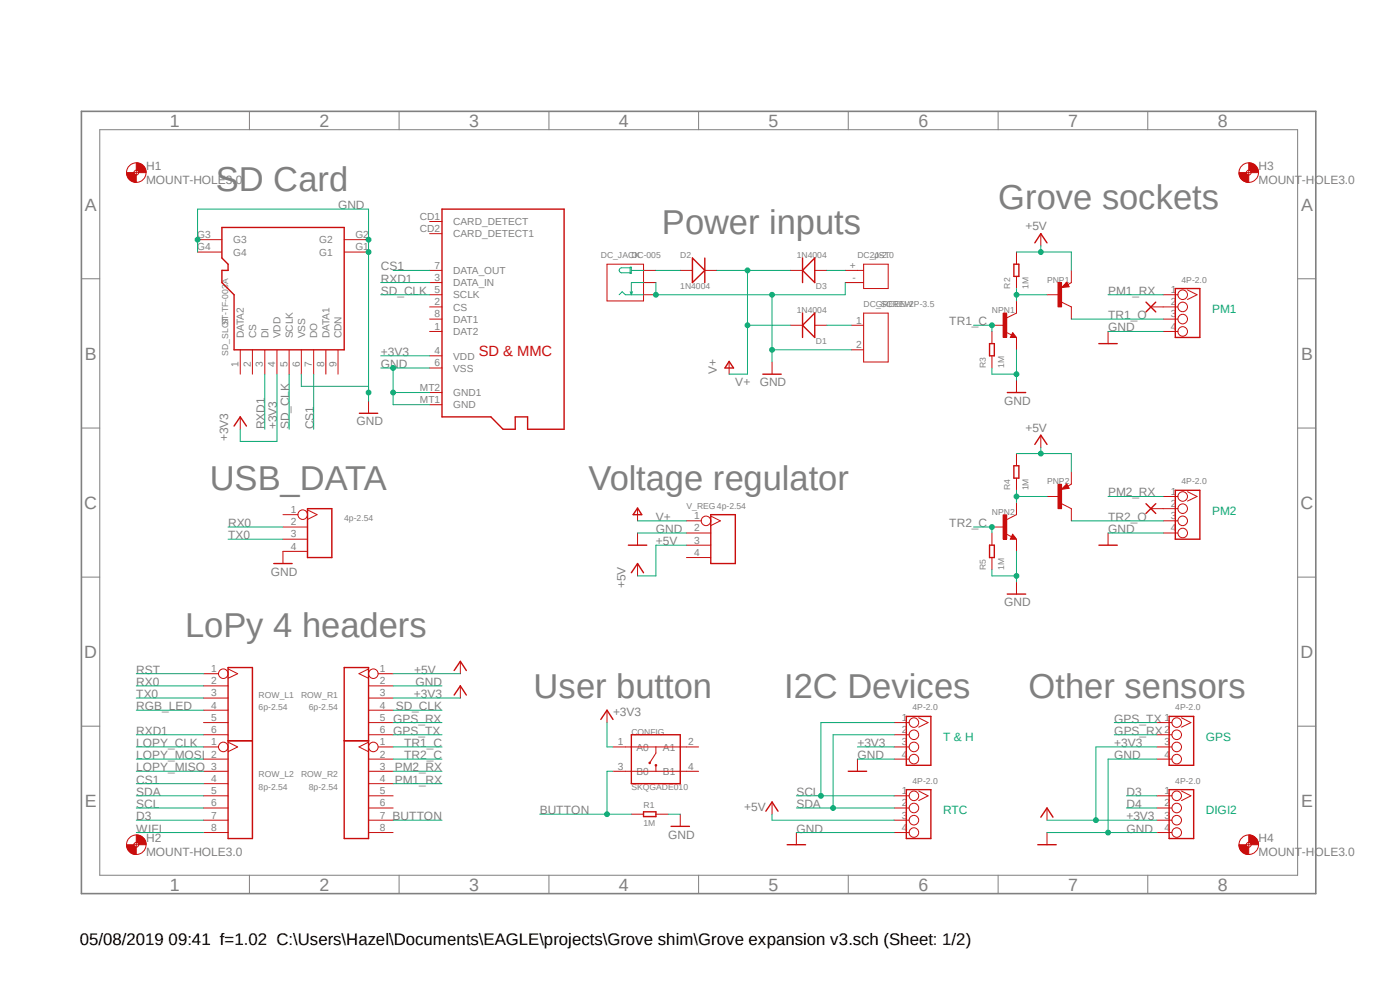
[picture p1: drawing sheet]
<svg xmlns="http://www.w3.org/2000/svg" width="297mm" height="210mm" viewBox="0 0 297 210" stroke-linecap="round" stroke-linejoin="round" font-family="sans-serif">
<path d="M16.9 23.3l271.7 166.6M288.6 23.3l-271.7 166.6" fill="none" stroke="#fff" stroke-width=".21"/>
<path d="M17.3 23.6h261.8v166h-261.8z" fill="none" stroke="#808080" stroke-width=".34"/>
<g fill="none" stroke="#808080" stroke-width=".21">
<path d="M21.2 27.5h254.1v158.2h-254.1zM52.9 23.6v3.9M84.7 23.6v3.9M116.5 23.6v3.9M148.2 23.6v3.9M180 23.6v3.9M211.8 23.6v3.9M243.5 23.6v3.9M17.3 59.1h3.9M275.3 59.1h3.8M17.3 90.8h3.9M275.3 90.8h3.8"/>
<path d="M17.3 122.4h3.9M275.3 122.4h3.8M17.3 154.1h3.9M275.3 154.1h3.8M52.9 185.7v3.9M84.7 185.7v3.9M116.5 185.7v3.9M148.2 185.7v3.9M180 185.7v3.9M211.8 185.7v3.9M243.5 185.7v3.9"/>
</g>
<g fill="none" stroke="#c90d0c" stroke-width=".3">
<path d="M47.1 48.3h25.9v25.9h-23.3v-11.7l-2.6-2.6v-2.5h1.3v-1.4l-1.3-1.3zM146.9 54.7l2.6 2.7-2.6 2.5zM149.5 54.7v5.2M170.3 54.7v5.2M172.8 54.7v5.2l-2.5-2.5zM215.1 56h1.1v2.6h-1.1zM154.7 76.7l.9 1.4h-1.8zM161.8 79.4h3.9M170.3 69l2.5-2.6v5.2zM170.3 66.4v5.2M209.9 72.9h1v2.6h-1zM214.8 71.1l.2 .2h-.4l.2-.5 .6 .7h-.8"/>
<path d="M233.1 72.9h3.9M243.1 64.1l2.1 2.1M245.2 64.1l-2.1 2.1M249.3 61.2h5.3v10.4h-5.3zM49.7 90.4l1.3-2 1.3 2M76.2 87.7h3.9M58.1 119.5h3.9M65.2 107.9h5.2v10.4h-5.2zM133.3 115.7h3.9M135.3 107.8l.8 1.4h-1.8zM150.8 109.2h5.2v10.3h-5.2zM233.1 115.7h3.9"/>
<path d="M243.1 106.8l2.1 2.1M245.2 106.8l-2.1 2.1M249.3 104h5.3v10.4h-5.3zM133.9 121.5l1.4-2 1.2 2M48.4 141.6h5.2v36.3h-5.2zM48.4 157.1h5.2M73 141.6h5.2v36.3h-5.2zM73 157.1h5.2M96.4 142.2l1.3-1.9 1.2 1.9M96.4 147.4l1.3-1.9 1.2 1.9M127.5 152.6l1.3-1.9 1.2 1.9M192.3 152h5.2v10.3h-5.2z"/>
<path d="M248 152h5.2v10.3h-5.2zM136.5 172.2h2.6v1h-2.6zM142.4 175.3h3.9M167 179.2h3.9M192.3 167.5h5.2v10.4h-5.2zM220.2 179.2h3.9M220.8 173.4l1.3-2 1.3 2M248 167.5h5.2v10.4h-5.2z"/>
</g>
<g fill="none" stroke="#c90d0c" stroke-width=".21">
<path d="M41.9 53.5h5.2M41.9 50.8h5.2M73 53.5h5.2M73 50.8h5.2M128.8 56h7.7v7.8h-7.7zM136.5 57.4h2.6M136.5 59.9h2.6M144.3 57.4h2.6M149.5 57.4h2.6M167.7 57.4h2.6M172.8 57.4h2.6M179.3 57.4h3.9"/>
<path d="M179.3 59.9h3.9M183.2 56h5.2v5.2h-5.2zM215.6 53.5v2.5M215.6 58.6v2.6M51 74.2v5.2M53.6 74.2v5.2M56.2 74.2v5.2M58.8 74.2v5.2M61.3 74.2v5.2M63.9 74.2v5.2M66.5 74.2v5.2M69.1 74.2v5.2"/>
<path d="M71.7 74.2v5.2M136.5 62.5h2.6M154.7 76.8v2.6M163.8 76.8v2.6M167.7 69h2.6M172.8 69h2.6M180.6 69h2.6M180.6 74.2h2.6M183.2 66.4h5.2v10.4h-5.2zM210.4 70.3v2.6M210.4 75.5v2.6M213.4 70.4l1.2 .7"/>
<path d="M214.8 70.6l.8 1h-1.3zM215.6 66.4l-2 1M235.1 70.3v2.6M244.2 65.1h5.7M246.8 62.5h3.1M246.8 67.7h3.1M246.8 70.3h3.1M251.9 61.5l2.1 1-2.1 1M51 88.4v2.7M78.2 85.1v2.6M60 109.2h3.2M60 111.8h5.2"/>
<path d="M60 114.4h5.2M65.2 108.2l2.1 1-2.1 1M65.2 117h-5.2v2.5M135.3 107.9v2.6M135.3 113.1v2.6M135.3 119.5v2.7M145.6 110.5h3.2M145.6 113.1h5.2M145.6 115.7h5.2M145.6 118.3h5.2M150.8 109.5l2 1-2 1M235.1 113.1v2.6"/>
<path d="M244.2 107.9h5.7M246.8 105.3h3.1M246.8 110.5h3.1M246.8 113.1h3.1M251.9 104.3l2.1 1-2.1 1M43.2 153.3h5.2M43.2 155.9h5.2M43.2 158.5h3.2M43.2 142.9h3.2M43.2 145.5h5.2M43.2 148.1h5.2M43.2 150.7h5.2"/>
<path d="M48.4 141.9l2 1-2 1M48.4 157.4l2 1.1-2 1M78.2 153.3h5.2M78.2 155.9h5.2M78.2 141.9l-2 1 2 1M78.2 145.5h5.2M78.2 148.1h5.2M78.2 150.7h5.2M78.2 157.4l-2 1.1 2 1M80.2 158.5h3.2M80.2 142.9h3.2M97.7 140.3v2.6"/>
<path d="M97.7 145.5v2.6M128.8 150.7v2.6M189.7 153.3h3.2M189.7 155.9h3.2M189.7 158.5h3.2M194.9 152.3l2 1-2 1M245.4 153.3h3.2M245.4 155.9h3.2M245.4 158.5h3.2M250.7 152.3l1.9 1-1.9 1M43.2 161h5.2M43.2 168.8h5.2"/>
<path d="M43.2 171.4h5.2M43.2 174h5.2M43.2 176.6h5.2M43.2 163.6h5.2M43.2 166.2h5.2M78.2 161h5.2M78.2 168.8h5.2M78.2 171.4h5.2M78.2 174h5.2M78.2 176.6h5.2M78.2 163.6h5.2M78.2 166.2h5.2"/>
<path d="M133.9 172.7h2.6M139.1 172.7h2.6M144.3 172.7v2.6M169 176.6v2.6M189.7 161h3.2M189.7 168.8h3.2M189.7 171.4h3.2M189.7 174h3.2M189.7 176.6h3.2M194.9 167.8l2 1-2 1M222.1 171.4v2.6M222.1 176.6v2.6"/>
<path d="M245.4 161h3.2M245.4 168.8h3.2M245.4 171.4h3.2M245.4 174h3.2M245.4 176.6h3.2M250.7 167.8l1.9 1-1.9 1"/>
<circle cx="250.9" cy="65.1" r="1.01"/>
<circle cx="250.9" cy="70.3" r="1.01"/>
<circle cx="250.9" cy="67.7" r="1.01"/>
<circle cx="250.9" cy="62.5" r="1.01"/>
<circle cx="64.2" cy="109.2" r="1.01"/>
<circle cx="149.8" cy="110.5" r="1.01"/>
<circle cx="250.9" cy="110.5" r="1.01"/>
<circle cx="250.9" cy="105.3" r="1.01"/>
<circle cx="250.9" cy="107.9" r="1.01"/>
<circle cx="250.9" cy="113.1" r="1.01"/>
<circle cx="47.4" cy="158.5" r="1.01"/>
<circle cx="47.4" cy="142.9" r="1.01"/>
<circle cx="79.2" cy="158.5" r="1.01"/>
<circle cx="79.2" cy="142.9" r="1.01"/>
<circle cx="193.9" cy="153.3" r="1.01"/>
<circle cx="193.9" cy="158.5" r="1.01"/>
<circle cx="193.9" cy="155.9" r="1.01"/>
<circle cx="249.6" cy="153.3" r="1.01"/>
<circle cx="249.6" cy="155.9" r="1.01"/>
<circle cx="249.6" cy="158.5" r="1.01"/>
<circle cx="193.9" cy="176.6" r="1.01"/>
<circle cx="193.9" cy="174" r="1.01"/>
<circle cx="193.9" cy="161" r="1.01"/>
<circle cx="193.9" cy="171.4" r="1.01"/>
<circle cx="193.9" cy="168.8" r="1.01"/>
<circle cx="249.6" cy="161" r="1.01"/>
<circle cx="249.6" cy="174" r="1.01"/>
<circle cx="249.6" cy="176.6" r="1.01"/>
<circle cx="249.6" cy="168.8" r="1.01"/>
<circle cx="249.6" cy="171.4" r="1.01"/>
</g>
<path d="M212.8 66.4h.8v5.2h-.8z" fill-rule="evenodd" fill="#c90d0c"/>
<path d="M226.3 59.9l.5 .9-1.5 .2zM227.3 59.9l-.7 .5M210.4 69h2.6M212.8 66.4h.8v5.2h-.8zM215.6 63.8v2.6M215.6 71.6v2.6M225.2 64.1l2.1 1" fill="none" stroke="#c90d0c" stroke-width=".21"/>
<path d="M226.3 60.6h-.4l.4-.3 .2 .4-1 .1 .8-.7 .4 .6" fill="none" stroke="#c90d0c" stroke-width=".3"/>
<path d="M224.5 59.9h.7v5.2h-.7z" fill-rule="evenodd" fill="#c90d0c"/>
<g fill="none" stroke="#c90d0c" stroke-width=".21">
<path d="M220.8 49.6v2.6M224.5 59.9h.7v5.2h-.7zM227.3 57.4v2.5M222.1 62.5h2.6M227.3 65.1v2.6M215.6 80.7v2.6M215.6 96.2v2.6M210.4 113.1v2.6M210.4 118.3v2.6M213.4 113.2l1.2 .7M214.8 113.3l.8 1.1h-1.3zM215.6 101.4v2.6"/>
<path d="M215.6 109.2l-2 1"/>
</g>
<path d="M219.5 51.5l1.3-1.9 1.3 1.9M213.7 83.3h3.9M215.1 98.8h1.1v2.6h-1.1zM209.9 115.7h1v2.6h-1zM214.8 113.9l.2 .2h-.4l.2-.5 .6 .7h-.8" fill="none" stroke="#c90d0c" stroke-width=".3"/>
<path d="M212.8 109.2h.8v5.2h-.8z" fill-rule="evenodd" fill="#c90d0c"/>
<path d="M210.4 111.8h2.6M212.8 109.2h.8v5.2h-.8zM215.6 106.6v2.6M215.6 114.4v2.6M225.2 106.8l2.1 1.1M226.3 102.7l.5 .9-1.5 .2zM227.3 102.7l-.7 .4" fill="none" stroke="#c90d0c" stroke-width=".21"/>
<path d="M226.3 103.4h-.4l.4-.3 .2 .4-1 .1 .8-.8 .4 .7" fill="none" stroke="#c90d0c" stroke-width=".3"/>
<path d="M224.5 102.7h.7v5.2h-.7z" fill-rule="evenodd" fill="#c90d0c"/>
<path d="M220.8 92.3v2.7M222.1 105.3h2.6M224.5 102.7h.7v5.2h-.7zM227.3 100.1v2.6M227.3 107.9v2.6M215.6 123.4v2.6M130 158.5h18.2M139.1 158.5v1.3l-1.3 2M130 163.6h18.2M139.1 162.3v1.3" fill="none" stroke="#c90d0c" stroke-width=".21"/>
<path d="M219.5 94.3l1.3-2 1.3 2M213.7 126h3.9M133.9 155.9h10.4v10.3h-10.4z" fill="none" stroke="#c90d0c" stroke-width=".3"/>
<circle cx="137.8" cy="161.8" r=".17" fill="#c90d0c"/>
<circle cx="137.8" cy="161.8" r=".17" fill="none" stroke="#c90d0c" stroke-width=".21"/>
<circle cx="139.2" cy="162.4" r=".17" fill="#c90d0c"/>
<circle cx="139.2" cy="162.4" r=".17" fill="none" stroke="#c90d0c" stroke-width=".21"/>
<path d="M28.9 34.5a1.98 1.98 0 0 1 2.1 2.1h-1.5l-.2-.4-.4-.1z" fill-rule="evenodd" fill="#c90d0c"/>
<path d="M28.9 34.5a1.98 1.98 0 0 1 2.1 2.1h-1.5l-.2-.4-.4-.1z" fill="none" stroke="#c90d0c" stroke-width=".21"/>
<path d="M26.8 36.6h1.6l.2 .4 .3 .1v1.6a2.05 2.05 0 0 1-2.1-2.1z" fill-rule="evenodd" fill="#c90d0c"/>
<g fill="none" stroke="#c90d0c" stroke-width=".21">
<path d="M26.8 36.6h1.6l.2 .4 .3 .1v1.6a2.05 2.05 0 0 1-2.1-2.1zM28.4 36.6h1.1M28.9 36.1v1"/>
<circle cx="28.9" cy="36.6" r=".51"/>
<circle cx="28.9" cy="36.6" r="2.07"/>
</g>
<path d="M28.9 177.1a2.05 2.05 0 0 1 2.1 2.1h-1.5a.51 .51 0 0 0-.6-.5z" fill-rule="evenodd" fill="#c90d0c"/>
<path d="M28.9 177.1a2.05 2.05 0 0 1 2.1 2.1h-1.5a.51 .51 0 0 0-.6-.5z" fill="none" stroke="#c90d0c" stroke-width=".21"/>
<path d="M26.8 179.2h1.6l.2 .4 .3 .1v1.6a2.05 2.05 0 0 1-2.1-2.1z" fill-rule="evenodd" fill="#c90d0c"/>
<g fill="none" stroke="#c90d0c" stroke-width=".21">
<path d="M26.8 179.2h1.6l.2 .4 .3 .1v1.6a2.05 2.05 0 0 1-2.1-2.1zM28.4 179.2h1.1M28.9 178.7v1"/>
<circle cx="28.9" cy="179.2" r=".51"/>
<circle cx="28.9" cy="179.2" r="2.07"/>
</g>
<path d="M264.9 34.5a1.98 1.98 0 0 1 2.1 2.1h-1.6l-.1-.4-.4-.1z" fill-rule="evenodd" fill="#c90d0c"/>
<path d="M264.9 34.5a1.98 1.98 0 0 1 2.1 2.1h-1.6l-.1-.4-.4-.1z" fill="none" stroke="#c90d0c" stroke-width=".21"/>
<path d="M262.8 36.6h1.6l.1 .4 .4 .1v1.6a1.99 1.99 0 0 1-2.1-2.1z" fill-rule="evenodd" fill="#c90d0c"/>
<g fill="none" stroke="#c90d0c" stroke-width=".21">
<path d="M262.8 36.6h1.6l.1 .4 .4 .1v1.6a1.99 1.99 0 0 1-2.1-2.1zM264.4 36.6h1M264.9 36.1v1"/>
<circle cx="264.9" cy="36.6" r=".51"/>
<circle cx="264.9" cy="36.6" r="2.07"/>
</g>
<path d="M264.9 177.1a2.05 2.05 0 0 1 2.1 2.1h-1.6l-.1-.4-.4-.1z" fill-rule="evenodd" fill="#c90d0c"/>
<path d="M264.9 177.1a2.05 2.05 0 0 1 2.1 2.1h-1.6l-.1-.4-.4-.1z" fill="none" stroke="#c90d0c" stroke-width=".21"/>
<path d="M262.8 179.2h1.6a.51 .51 0 0 0 .5 .5v1.6a1.99 1.99 0 0 1-2.1-2.1z" fill-rule="evenodd" fill="#c90d0c"/>
<g fill="none" stroke="#c90d0c" stroke-width=".21">
<path d="M91.1 59.9h2.7M91.1 57.4h2.7M91.1 47h2.7M91.1 49.6h2.7M91.1 65.1h2.7M91.1 78.1h2.7M91.1 75.5h2.7M91.1 62.5h2.7M91.1 67.7h2.7M91.1 70.3h2.7M91.1 85.9h2.7M91.1 83.3h2.7"/>
<path d="M163.8 170.1v2.6M181.9 161v2.6M262.8 179.2h1.6a.51 .51 0 0 0 .5 .5v1.6a1.99 1.99 0 0 1-2.1-2.1zM264.4 179.2h1M264.9 178.7v1"/>
<circle cx="264.9" cy="179.2" r=".51"/>
<circle cx="264.9" cy="179.2" r="2.07"/>
</g>
<path d="M93.8 44.4h25.9v46.7h-7.8v-2.7h-2.6v2.7h-2.6l-2.6-2.7h-10.3zM162.5 172.1l1.3-2 1.3 2M180 163.6h3.9" fill="none" stroke="#c90d0c" stroke-width=".3"/>
<g fill="none" stroke="#0dab76" stroke-width=".21">
<path d="M133.7 56.8h-1.8a.53 .53 0 0 0-.5 .5 .53 .53 0 0 0 .5 .6h1.8M133.7 56.7h.2v1.3h-.2zM133.9 57.4h2.6M136.5 59.9h-2.6v2.6M131.4 62.5l.6-.6 .7 .6h3.8M133.7 61.9l.2 .6M134.2 61.9l-.3 .6M206.5 69h3.9v1.3M227.3 67.7h19.5M235.1 62.5h11.7M235.1 105.3h11.7M83.4 158.5h10.4"/>
<path d="M83.4 163.6h10.4M83.4 166.2h10.4"/>
</g>
<circle cx="210.4" cy="69" r=".51" fill="#0dab76"/>
<g fill="none" stroke="#0dab76" stroke-width=".21">
<path d="M189.7 153.3h-15.5v15.5h-5.2"/>
<circle cx="210.4" cy="69" r=".51"/>
</g>
<circle cx="174.2" cy="168.8" r=".51" fill="#0dab76"/>
<g fill="none" stroke="#0dab76" stroke-width=".21">
<path d="M189.7 155.9h-13v15.5M28.9 171.4h14.3M169 171.4h20.7M174.2 168.8h15.5"/>
<circle cx="174.2" cy="168.8" r=".51"/>
</g>
<circle cx="176.7" cy="171.4" r=".51" fill="#0dab76"/>
<g fill="none" stroke="#0dab76" stroke-width=".21">
<path d="M206.5 111.8h3.9v1.3M83.4 153.3h10.4M83.4 155.9h10.4M236.4 153.3h9M236.4 155.9h9M28.9 168.8h14.3M83.4 161h10.4"/>
<circle cx="176.7" cy="171.4" r=".51"/>
</g>
<circle cx="210.4" cy="111.8" r=".51" fill="#0dab76"/>
<g fill="none" stroke="#0dab76" stroke-width=".21">
<path d="M152.1 57.4h15.6M158.6 57.4v11.6M135.3 110.5h10.3M227.3 110.5h19.5M28.9 174h14.3M239 168.8h6.4M239 171.4h6.4"/>
<circle cx="210.4" cy="111.8" r=".51"/>
</g>
<circle cx="158.6" cy="57.4" r=".51" fill="#0dab76"/>
<g fill="none" stroke="#0dab76" stroke-width=".21">
<path d="M167.7 69h-9.1v10.4"/>
<circle cx="158.6" cy="57.4" r=".51"/>
</g>
<circle cx="158.6" cy="69" r=".51" fill="#0dab76"/>
<g fill="none" stroke="#0dab76" stroke-width=".21">
<path d="M139.1 57.4h5.2M175.4 57.4h3.9M61.3 79.4v11.7M80.8 62.5h10.3M154.7 79.4h3.9M175.4 69h5.2M83.4 150.7h10.4M114.5 172.7h19.4M130 163.6h-1.2v9.1"/>
<circle cx="158.6" cy="69" r=".51"/>
</g>
<circle cx="128.8" cy="172.7" r=".51" fill="#0dab76"/>
<g fill="none" stroke="#0dab76" stroke-width=".21">
<path d="M80.8 59.9h10.3M83.4 57.4h7.7M179.3 59.9v2.6h-15.5v11.7h16.8M56.2 79.4v11.7M66.5 79.4v11.7M135.3 113.1h10.3M28.9 155.9h14.3M28.9 166.2h14.3M83.4 174h10.4"/>
<circle cx="128.8" cy="172.7" r=".51"/>
</g>
<circle cx="163.8" cy="62.5" r=".51" fill="#0dab76"/>
<g fill="none" stroke="#0dab76" stroke-width=".21">
<path d="M139.1 59.9v2.6h24.7"/>
<circle cx="163.8" cy="62.5" r=".51"/>
</g>
<circle cx="139.1" cy="62.5" r=".51" fill="#0dab76"/>
<g fill="none" stroke="#0dab76" stroke-width=".21">
<path d="M163.8 74.2v2.6"/>
<circle cx="139.1" cy="62.5" r=".51"/>
</g>
<circle cx="163.8" cy="74.2" r=".51" fill="#0dab76"/>
<circle cx="163.8" cy="74.2" r=".51" fill="none" stroke="#0dab76" stroke-width=".21"/>
<circle cx="41.9" cy="50.8" r=".51" fill="#0dab76"/>
<g fill="none" stroke="#0dab76" stroke-width=".21">
<path d="M78.2 44.4h-36.3v9.1"/>
<circle cx="41.9" cy="50.8" r=".51"/>
</g>
<circle cx="78.2" cy="50.8" r=".51" fill="#0dab76"/>
<g fill="none" stroke="#0dab76" stroke-width=".21">
<path d="M78.2 44.4v9.1"/>
<circle cx="78.2" cy="50.8" r=".51"/>
</g>
<circle cx="78.2" cy="53.5" r=".51" fill="#0dab76"/>
<g fill="none" stroke="#0dab76" stroke-width=".21">
<path d="M78.2 53.5v31.6M63.9 79.4v2.6h14.3"/>
<circle cx="78.2" cy="53.5" r=".51"/>
</g>
<circle cx="78.2" cy="83.3" r=".51" fill="#0dab76"/>
<g fill="none" stroke="#0dab76" stroke-width=".21">
<path d="M141.7 172.7h2.6M169 176.6h20.7M222.1 176.6h23.3M245.4 161h-10.3v15.6"/>
<circle cx="78.2" cy="83.3" r=".51"/>
</g>
<circle cx="235.1" cy="176.6" r=".51" fill="#0dab76"/>
<g fill="none" stroke="#0dab76" stroke-width=".21">
<path d="M210.4 78.1v1.3h5.2M215.6 74.2v6.5M235.1 70.3h11.7M235.1 113.1h11.7M83.4 145.5h10.4"/>
<circle cx="235.1" cy="176.6" r=".51"/>
</g>
<circle cx="215.6" cy="79.4" r=".51" fill="#0dab76"/>
<g fill="none" stroke="#0dab76" stroke-width=".21">
<path d="M215.6 117v6.4M210.4 120.9v1.3h5.2"/>
<circle cx="215.6" cy="79.4" r=".51"/>
</g>
<circle cx="215.6" cy="122.2" r=".51" fill="#0dab76"/>
<g fill="none" stroke="#0dab76" stroke-width=".21">
<path d="M80.8 78.1h10.3M83.4 78.1v5.2h7.7M181.9 161h7.8"/>
<circle cx="215.6" cy="122.2" r=".51"/>
</g>
<circle cx="83.4" cy="78.1" r=".51" fill="#0dab76"/>
<g fill="none" stroke="#0dab76" stroke-width=".21">
<path d="M83.4 83.3v2.6h7.7"/>
<circle cx="83.4" cy="78.1" r=".51"/>
</g>
<circle cx="83.4" cy="83.3" r=".51" fill="#0dab76"/>
<g fill="none" stroke="#0dab76" stroke-width=".21">
<path d="M215.6 53.5h11.7v3.9M220.8 52.2v1.3M48.4 114.4h11.6M48.4 111.8h11.6M145.6 115.7h-6.5v6.5h-3.8M28.9 148.1h14.3M28.9 145.5h14.3M28.9 142.9h14.3M28.9 150.7h14.3M28.9 158.5h14.3M83.4 142.9h14.3M28.9 161h14.3"/>
<path d="M28.9 163.6h14.3"/>
<circle cx="83.4" cy="83.3" r=".51"/>
</g>
<circle cx="220.8" cy="53.5" r=".51" fill="#0dab76"/>
<g fill="none" stroke="#0dab76" stroke-width=".21">
<path d="M215.6 96.2h11.7v3.9M220.8 95v1.2"/>
<circle cx="220.8" cy="53.5" r=".51"/>
</g>
<circle cx="220.8" cy="96.2" r=".51" fill="#0dab76"/>
<g fill="none" stroke="#0dab76" stroke-width=".21">
<path d="M245.4 158.5h-12.9v15.5M163.8 172.7v1.3h25.9M222.1 174h23.3"/>
<circle cx="220.8" cy="96.2" r=".51"/>
</g>
<circle cx="232.5" cy="174" r=".51" fill="#0dab76"/>
<g fill="none" stroke="#0dab76" stroke-width=".21">
<path d="M58.8 79.4v14.2h-7.8v-2.5M80.8 75.5h10.3M215.6 61.2v2.6M215.6 62.5h6.5M83.4 148.1h14.3M128.8 153.3v5.2h1.2M181.9 158.5h7.8"/>
<circle cx="232.5" cy="174" r=".51"/>
</g>
<circle cx="215.6" cy="62.5" r=".51" fill="#0dab76"/>
<g fill="none" stroke="#0dab76" stroke-width=".21">
<path d="M215.6 104v2.6M215.6 105.3h6.5"/>
<circle cx="215.6" cy="62.5" r=".51"/>
</g>
<circle cx="215.6" cy="105.3" r=".51" fill="#0dab76"/>
<g fill="none" stroke="#0dab76" stroke-width=".21">
<path d="M28.9 176.6h14.3"/>
<circle cx="215.6" cy="105.3" r=".51"/>
</g>
<g font-size="7.3" fill="#808080">
<text x="45.8" y="40.5">SD Card</text>
<text x="211.8" y="44.4">Grove sockets</text>
<text x="140.4" y="49.6">Power inputs</text>
<text x="44.5" y="104">USB_DATA</text>
<text x="124.9" y="104">Voltage regulator</text>
<text x="39.3" y="135.1">LoPy 4 headers</text>
<text x="113.2" y="148.1">User button</text>
<text x="166.4" y="148.1">I2C Devices</text>
<text x="218.2" y="148.1">Other sensors</text>
</g>
<g font-size="3.8" fill="#808080">
<text x="36" y="26.9">1</text>
<text x="67.8" y="26.9">2</text>
<text x="99.6" y="26.9">3</text>
<text x="131.3" y="26.9">4</text>
<text x="163.1" y="26.9">5</text>
<text x="194.9" y="26.9">6</text>
<text x="226.6" y="26.9">7</text>
<text x="258.4" y="26.9">8</text>
<text x="18" y="44.7">A</text>
<text x="276" y="44.7">A</text>
<text x="18" y="76.3">B</text>
<text x="276" y="76.3">B</text>
<text x="17.9" y="107.9">C</text>
<text x="275.9" y="107.9">C</text>
<text x="17.9" y="139.5">D</text>
<text x="275.9" y="139.5">D</text>
<text x="18" y="171.2">E</text>
<text x="276" y="171.2">E</text>
<text x="36" y="188.9">1</text>
<text x="67.8" y="188.9">2</text>
<text x="99.6" y="188.9">3</text>
<text x="131.3" y="188.9">4</text>
<text x="163.1" y="188.9">5</text>
<text x="194.9" y="188.9">6</text>
<text x="226.6" y="188.9">7</text>
<text x="258.4" y="188.9">8</text>
</g>
<text font-size="3.6" x="16.9" y="200.4">05/08/2019 09:41 f=1.02 C:\Users\Hazel\Documents\EAGLE\projects\Grove shim\Grove expansion v3.sch (Sheet: 1/2)</text>
<text font-size="3.1" fill="#c90d0c" x="101.6" y="75.5">SD &amp; MMC</text>
<g font-size="2.5" fill="#808080">
<text x="31" y="39.1">MOUNT-HOLE3.0</text>
<text x="31" y="36">H1</text>
<text x="267" y="39.1">MOUNT-HOLE3.0</text>
<text x="267" y="36">H3</text>
<text x="71.7" y="44.4">GND</text>
<text x="217.6" y="48.8">+5V</text>
<text x="80.8" y="59.9">RXD1</text>
<text x="80.8" y="57.4">CS1</text>
<text x="80.8" y="62.5">SD_CLK</text>
<text x="235.1" y="62.5">PM1_RX</text>
<text x="201.4" y="69">TR1_C</text>
<text x="235.1" y="67.7">TR1_O</text>
<text x="235.1" y="70.3">GND</text>
<text x="80.8" y="75.5">+3V3</text>
<text x="80.8" y="78.1">GND</text>
<text x="152.1" y="79.4" transform="rotate(-90 152.1 79.4)">V+</text>
<text x="156" y="82">V+</text>
<text x="161.2" y="82">GND</text>
<text x="213" y="85.9">GND</text>
<text x="48.4" y="93.6" transform="rotate(-90 48.4 93.6)">+3V3</text>
<text x="56.2" y="91.1" transform="rotate(-90 56.2 91.1)">RXD1</text>
<text x="58.8" y="91.1" transform="rotate(-90 58.8 91.1)">+3V3</text>
<text x="61.3" y="91.1" transform="rotate(-90 61.3 91.1)">SD_CLK</text>
<text x="66.5" y="91.1" transform="rotate(-90 66.5 91.1)">CS1</text>
<text x="75.6" y="90.3">GND</text>
<text x="217.6" y="91.6">+5V</text>
<text x="235.1" y="105.3">PM2_RX</text>
<text x="48.4" y="111.8">RX0</text>
<text x="139.2" y="110.5">V+</text>
<text x="139.2" y="113.1">GND</text>
<text x="201.4" y="111.8">TR2_C</text>
<text x="235.1" y="113.1">GND</text>
<text x="235.1" y="110.5">TR2_O</text>
<text x="48.4" y="114.4">TX0</text>
<text x="139.2" y="115.7">+5V</text>
<text x="57.4" y="122.2">GND</text>
<text x="132.7" y="124.8" transform="rotate(-90 132.7 124.8)">+5V</text>
<text x="213" y="128.7">GND</text>
<text x="28.9" y="142.9">RST</text>
<text x="87.9" y="142.9">+5V</text>
<text x="28.9" y="148.1">TX0</text>
<text x="28.9" y="145.5">RX0</text>
<text x="87.8" y="148.1">+3V3</text>
<text x="88.1" y="145.5">GND</text>
<text x="28.9" y="155.9">RXD1</text>
<text x="28.9" y="150.7">RGB_LED</text>
<text x="83.4" y="155.9">GPS_TX</text>
<text x="83.4" y="153.3">GPS_RX</text>
<text x="83.9" y="150.7">SD_CLK</text>
<text x="130" y="152">+3V3</text>
<text x="236.4" y="155.9">GPS_RX</text>
<text x="236.4" y="153.3">GPS_TX</text>
<text x="28.9" y="158.5">LOPY_CLK</text>
<text x="28.9" y="161">LOPY_MOSI</text>
<text x="85.7" y="158.5">TR1_C</text>
<text x="85.7" y="161">TR2_C</text>
<text x="181.9" y="161">GND</text>
<text x="181.9" y="158.5">+3V3</text>
<text x="236.4" y="161">GND</text>
<text x="236.4" y="158.5">+3V3</text>
<text x="28.9" y="166.2">CS1</text>
<text x="28.9" y="163.7">LOPY_MISO</text>
<text x="83.7" y="163.7">PM2_RX</text>
<text x="83.7" y="166.2">PM1_RX</text>
<text x="28.9" y="171.4">SCL</text>
<text x="28.9" y="168.8">SDA</text>
<text x="28.9" y="174">D3</text>
<text x="83.3" y="174">BUTTON</text>
<text x="114.5" y="172.7">BUTTON</text>
<text x="157.9" y="172">+5V</text>
<text x="168.9" y="171.4">SDA</text>
<text x="169" y="168.8">SCL</text>
<text x="239" y="168.8">D3</text>
<text x="239" y="171.4">D4</text>
<text x="239" y="174">+3V3</text>
<text x="28.9" y="176.6">WIFI</text>
<text x="31" y="178.6">H2</text>
<text x="141.7" y="177.9">GND</text>
<text x="169" y="176.6">GND</text>
<text x="239" y="176.6">GND</text>
<text x="267" y="178.6">H4</text>
<text x="31" y="181.7">MOUNT-HOLE3.0</text>
<text x="267" y="181.7">MOUNT-HOLE3.0</text>
</g>
<g font-size="2.5" fill="#0dab76">
<text x="257.1" y="66.4">PM1</text>
<text x="257.1" y="109.2">PM2</text>
<text x="200.1" y="157.1">T &amp; H</text>
<text x="255.8" y="157.1">GPS</text>
<text x="200.1" y="172.7">RTC</text>
<text x="255.8" y="172.7">DIGI2</text>
</g>
<g font-size="2.2" fill="#808080">
<text x="89.1" y="46.6">CD1</text>
<text x="96.1" y="47.8">CARD_DETECT</text>
<text x="41.8" y="53.1">G4</text>
<text x="41.8" y="50.5">G3</text>
<text x="49.5" y="51.6">G3</text>
<text x="67.7" y="51.6">G2</text>
<text x="75.4" y="53.1">G1</text>
<text x="75.4" y="50.5">G2</text>
<text x="89.1" y="49.2">CD2</text>
<text x="96.1" y="50.3">CARD_DETECT1</text>
<text x="49.5" y="54.2">G4</text>
<text x="67.7" y="54.2">G1</text>
<text x="92.2" y="59.6">3</text>
<text x="92.2" y="57">7</text>
<text x="96.1" y="58.1">DATA_OUT</text>
<text x="180.3" y="57">+</text>
<text x="180.8" y="59.6">-</text>
<text x="92.2" y="64.8">2</text>
<text x="92.2" y="62.1">5</text>
<text x="96.1" y="65.9">CS</text>
<text x="96.1" y="60.7">DATA_IN</text>
<text x="96.1" y="63.3">SCLK</text>
<text x="248.4" y="62.1">1</text>
<text x="248.4" y="64.8">2</text>
<text x="51.7" y="71.8" transform="rotate(-90 51.7 71.8)">DATA2</text>
<text x="54.4" y="71.8" transform="rotate(-90 54.4 71.8)">CS</text>
<text x="56.9" y="71.8" transform="rotate(-90 56.9 71.8)">DI</text>
<text x="59.5" y="71.8" transform="rotate(-90 59.5 71.8)">VDD</text>
<text x="62.1" y="71.8" transform="rotate(-90 62.1 71.8)">SCLK</text>
<text x="64.7" y="71.8" transform="rotate(-90 64.7 71.8)">VSS</text>
<text x="67.3" y="71.8" transform="rotate(-90 67.3 71.8)">DO</text>
<text x="69.9" y="71.8" transform="rotate(-90 69.9 71.8)">DATA1</text>
<text x="72.5" y="71.8" transform="rotate(-90 72.5 71.8)">CDN</text>
<text x="92.2" y="67.4">8</text>
<text x="92.2" y="69.9">1</text>
<text x="96.1" y="68.5">DAT1</text>
<text x="96.1" y="71.1">DAT2</text>
<text x="181.7" y="68.7">1</text>
<text x="248.4" y="67.4">3</text>
<text x="248.4" y="69.9">4</text>
<text x="50.6" y="77.8" transform="rotate(-90 50.6 77.8)">1</text>
<text x="53.2" y="77.8" transform="rotate(-90 53.2 77.8)">2</text>
<text x="55.8" y="77.8" transform="rotate(-90 55.8 77.8)">3</text>
<text x="58.4" y="77.8" transform="rotate(-90 58.4 77.8)">4</text>
<text x="61" y="77.8" transform="rotate(-90 61 77.8)">5</text>
<text x="63.6" y="77.8" transform="rotate(-90 63.6 77.8)">6</text>
<text x="66.2" y="77.8" transform="rotate(-90 66.2 77.8)">7</text>
<text x="68.7" y="77.8" transform="rotate(-90 68.7 77.8)">8</text>
<text x="71.4" y="77.8" transform="rotate(-90 71.4 77.8)">9</text>
<text x="92.2" y="77.7">6</text>
<text x="92.2" y="75.1">4</text>
<text x="96.1" y="76.3">VDD</text>
<text x="181.7" y="73.8">2</text>
<text x="89.1" y="82.9">MT2</text>
<text x="96.1" y="78.9">VSS</text>
<text x="89.1" y="85.5">MT1</text>
<text x="96.1" y="86.7">GND</text>
<text x="96.1" y="84">GND1</text>
<text x="248.4" y="104.9">1</text>
<text x="248.4" y="107.5">2</text>
<text x="61.7" y="108.8">1</text>
<text x="61.7" y="111.4">2</text>
<text x="147.2" y="110.1">1</text>
<text x="147.2" y="112.7">2</text>
<text x="248.4" y="110.1">3</text>
<text x="248.4" y="112.7">4</text>
<text x="61.7" y="114">3</text>
<text x="61.7" y="116.6">4</text>
<text x="147.2" y="115.3">3</text>
<text x="147.2" y="117.9">4</text>
<text x="44.8" y="142.5">1</text>
<text x="80.6" y="142.5">1</text>
<text x="44.8" y="145.1">2</text>
<text x="44.8" y="147.7">3</text>
<text x="80.6" y="145.1">2</text>
<text x="80.6" y="147.7">3</text>
<text x="44.8" y="150.3">4</text>
<text x="44.8" y="152.9">5</text>
<text x="44.8" y="155.5">6</text>
<text x="80.6" y="150.3">4</text>
<text x="80.6" y="152.9">5</text>
<text x="80.6" y="155.5">6</text>
<text x="191.3" y="152.9">1</text>
<text x="191.3" y="155.5">2</text>
<text x="247.1" y="152.9">1</text>
<text x="247.1" y="155.5">2</text>
<text x="44.8" y="160.7">2</text>
<text x="44.8" y="158.1">1</text>
<text x="80.6" y="160.7">2</text>
<text x="80.6" y="158.1">1</text>
<text x="131.1" y="158.1">1</text>
<text x="135" y="159.2">A0</text>
<text x="140.6" y="159.3">A1</text>
<text x="146" y="158.1">2</text>
<text x="191.3" y="158.1">3</text>
<text x="191.3" y="160.7">4</text>
<text x="247.1" y="158.1">3</text>
<text x="247.1" y="160.7">4</text>
<text x="44.8" y="163.3">3</text>
<text x="44.8" y="165.9">4</text>
<text x="80.6" y="163.3">3</text>
<text x="80.6" y="165.9">4</text>
<text x="131.1" y="163.3">3</text>
<text x="135" y="164.4">B0</text>
<text x="140.6" y="164.4">B1</text>
<text x="146" y="163.3">4</text>
<text x="44.8" y="168.4">5</text>
<text x="44.8" y="171.1">6</text>
<text x="44.8" y="173.7">7</text>
<text x="80.6" y="168.4">5</text>
<text x="80.6" y="171.1">6</text>
<text x="80.6" y="173.7">7</text>
<text x="191.3" y="168.4">1</text>
<text x="191.3" y="171.1">2</text>
<text x="191.3" y="173.7">3</text>
<text x="247.1" y="168.4">1</text>
<text x="247.1" y="171.1">2</text>
<text x="247.1" y="173.7">3</text>
<text x="44.8" y="176.2">8</text>
<text x="80.6" y="176.2">8</text>
<text x="191.3" y="176.2">4</text>
<text x="247.1" y="176.2">4</text>
</g>
<g font-size="1.8" fill="#808080">
<text x="127.5" y="54.7">DC_JACK</text>
<text x="133.9" y="54.7">DC-005</text>
<text x="144.3" y="54.7">D2</text>
<text x="169" y="54.8">1N4004</text>
<text x="181.9" y="54.7">DC_JST</text>
<text x="184.5" y="54.7">2p-2.0</text>
<text x="222.1" y="59.9">PNP1</text>
<text x="250.7" y="59.9">4P-2.0</text>
<text x="144.3" y="61.2">1N4004</text>
<text x="173.1" y="61.3">D3</text>
<text x="183.2" y="65.1">DC_SCREW</text>
<text x="185.8" y="65.1">GREEN-2P-3.5</text>
<text x="214.3" y="61.2" transform="rotate(-90 214.3 61.2)">R2</text>
<text x="218.2" y="61.2" transform="rotate(-90 218.2 61.2)">1M</text>
<text x="48.4" y="69" transform="rotate(-90 48.4 69)">ST-TF-003A</text>
<text x="169" y="66.4">1N4004</text>
<text x="210.4" y="66.4">NPN1</text>
<text x="48.4" y="75.5" transform="rotate(-90 48.4 75.5)">SD_SLOT</text>
<text x="173.1" y="72.9">D1</text>
<text x="209.2" y="78.1" transform="rotate(-90 209.2 78.1)">R3</text>
<text x="213" y="78.1" transform="rotate(-90 213 78.1)">1M</text>
<text x="145.6" y="107.9">V_REG4p-2.54</text>
<text x="214.3" y="104" transform="rotate(-90 214.3 104)">R4</text>
<text x="218.2" y="104" transform="rotate(-90 218.2 104)">1M</text>
<text x="222.1" y="102.7">PNP2</text>
<text x="250.7" y="102.7">4P-2.0</text>
<text x="73" y="110.5">4p-2.54</text>
<text x="210.4" y="109.2">NPN2</text>
<text x="209.2" y="120.9" transform="rotate(-90 209.2 120.9)">R5</text>
<text x="213" y="120.9" transform="rotate(-90 213 120.9)">1M</text>
<text x="54.9" y="148.1">ROW_L1</text>
<text x="63.9" y="148.1">ROW_R1</text>
<text x="54.9" y="150.7">6p-2.54</text>
<text x="65.5" y="150.7">6p-2.54</text>
<text x="133.9" y="155.9">CONFIG</text>
<text x="193.6" y="150.7">4P-2.0</text>
<text x="249.3" y="150.7">4P-2.0</text>
<text x="54.9" y="167.5">8p-2.54</text>
<text x="54.9" y="164.9">ROW_L2</text>
<text x="63.9" y="164.9">ROW_R2</text>
<text x="65.5" y="167.5">8p-2.54</text>
<text x="133.9" y="167.5">SKQGADE010</text>
<text x="193.6" y="166.2">4P-2.0</text>
<text x="249.3" y="166.2">4P-2.0</text>
<text x="136.5" y="171.4">R1</text>
<text x="136.5" y="175.3">1M</text>
</g>
</svg>
